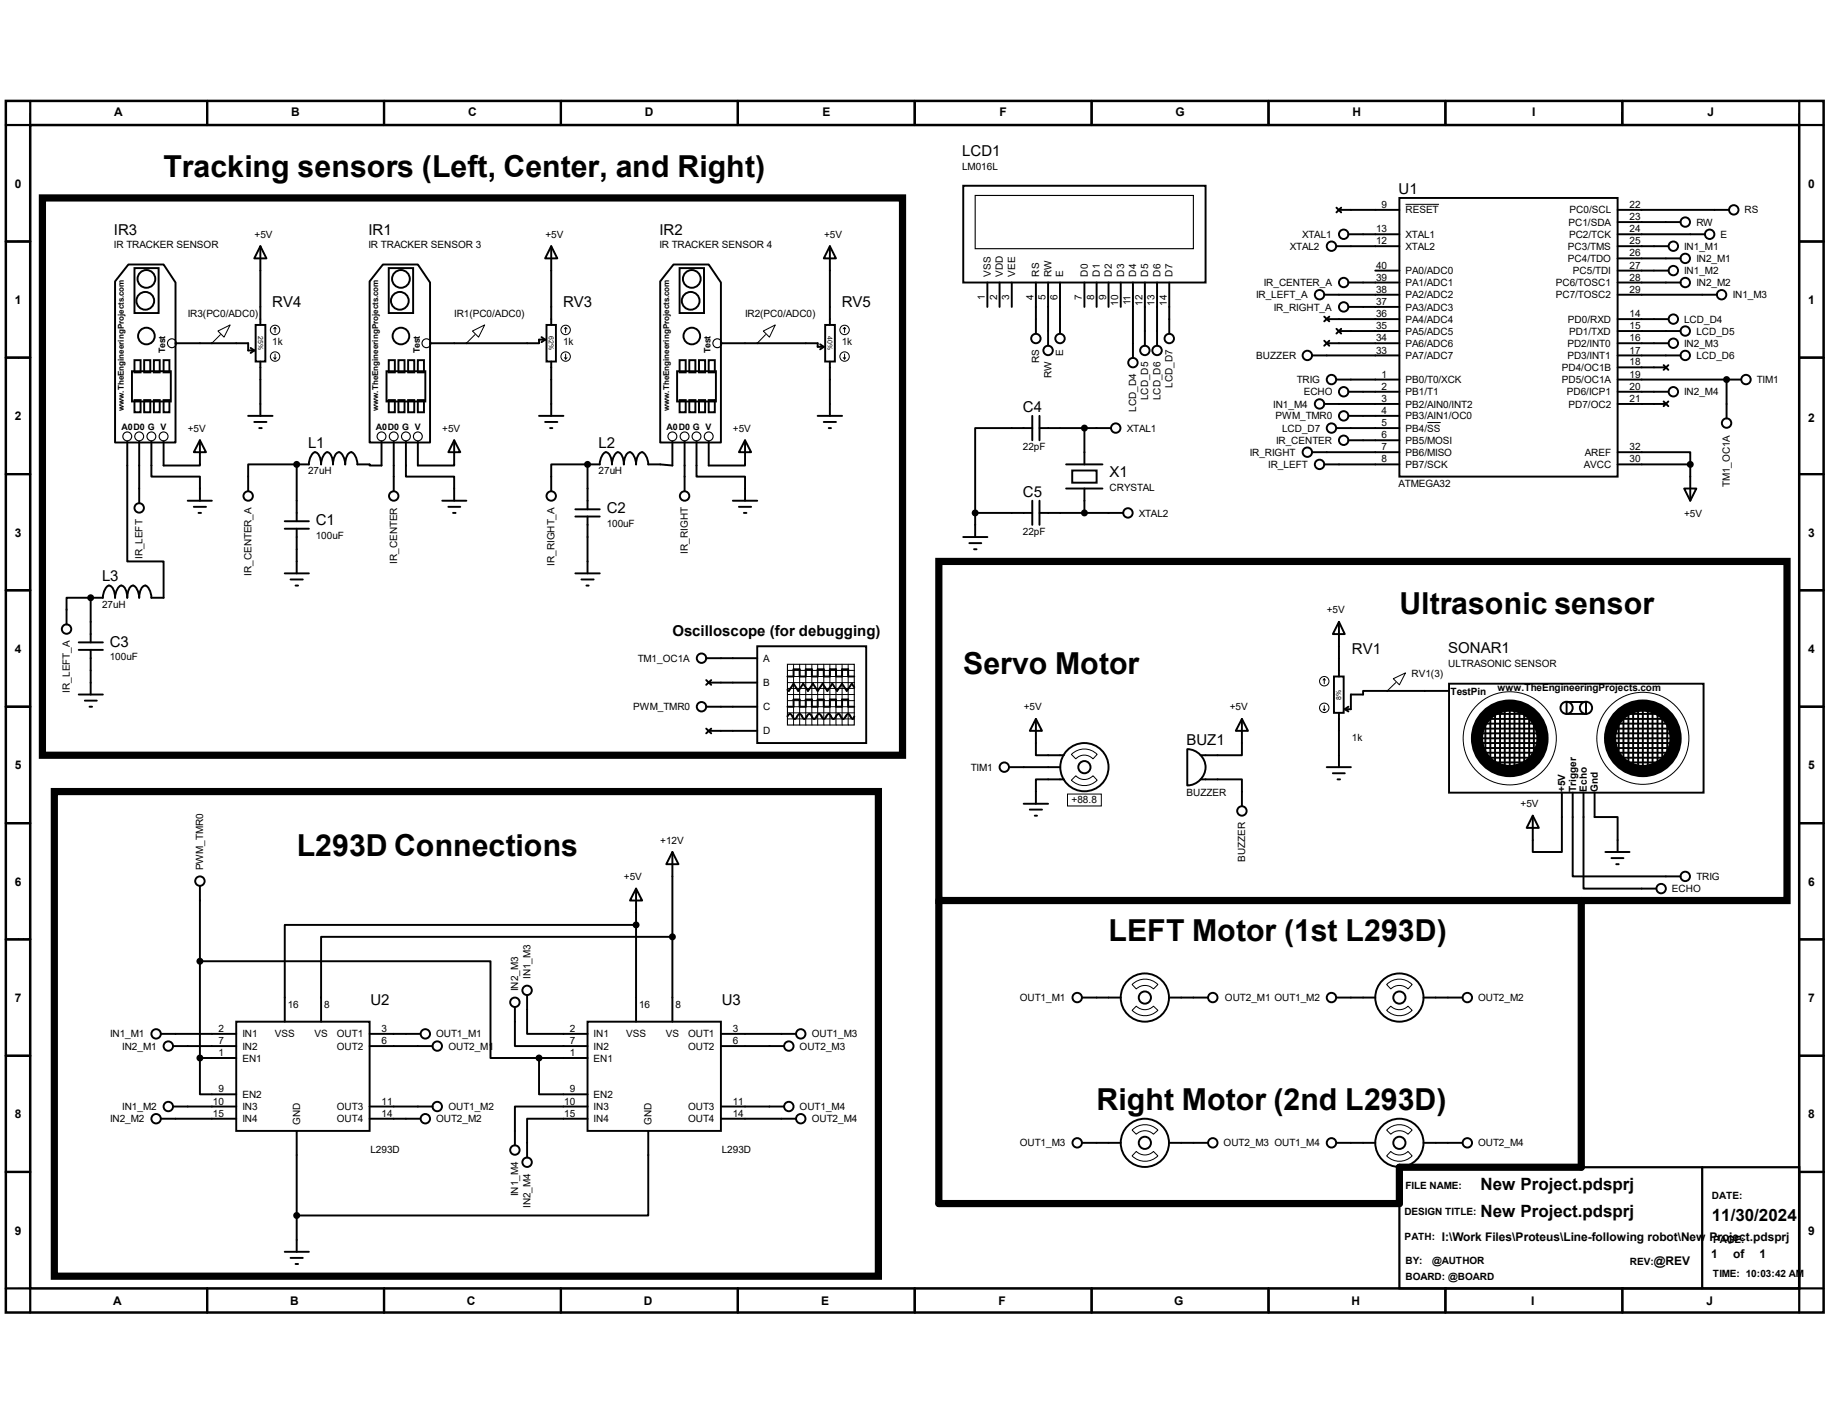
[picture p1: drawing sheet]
<svg xmlns="http://www.w3.org/2000/svg" width="279mm" height="216mm" viewBox="0 0 279 216" stroke-linecap="round" stroke-linejoin="round" font-family="sans-serif">
<path d="M.9 15.4h277.5v185h-277.5zM4.6 19.1h270.1v177.6h-270.1z" fill="none" stroke="#000" stroke-width=".38"/>
<g fill="none" stroke="#000" stroke-width=".34">
<path d="M4.6 15.4v3.7h-3.7M31.6 15.4v3.7M58.6 15.4v3.7M85.6 15.4v3.7M112.6 15.4v3.7M139.7 15.4v3.7M166.7 15.4v3.7M193.7 15.4v3.7M220.7 15.4v3.7M247.7 15.4v3.7M274.7 15.4v3.7h3.7M.9 36.9h3.7"/>
<path d="M274.7 36.9h3.7M.9 54.6h3.7M274.7 54.6h3.7M.9 72.4h3.7M274.7 72.4h3.7M.9 90.1h3.7M274.7 90.1h3.7M.9 107.9h3.7M274.7 107.9h3.7M.9 125.7h3.7M274.7 125.7h3.7M.9 143.4h3.7"/>
<path d="M274.7 143.4h3.7M.9 161.2h3.7M.9 178.9h3.7M213.7 178.2h61v18.5h-61zM259.9 178.2v18.5M274.7 161.2h3.7M274.7 178.9h3.7M.9 196.7h3.7v3.7M31.6 196.7v3.7M58.6 196.7v3.7M85.6 196.7v3.7M112.6 196.7v3.7"/>
<path d="M139.7 196.7v3.7M166.7 196.7v3.7M193.7 196.7v3.7M220.7 196.7v3.7M247.7 196.7v3.7M278.4 196.7h-3.7v3.7"/>
</g>
<g fill="none" stroke="#000" stroke-width=".15">
<path d="M2.8 19.1h1.7M4.6 17.3l.1 1.6M31.6 17.3l.1 1.6M58.6 17.3l.1 1.6M85.6 17.3l.1 1.6M112.6 17.3l.1 1.6M139.7 17.3v1.6M166.7 17.3v1.6M193.7 17.3v1.6M220.7 17.3v1.6M247.7 17.3v1.6M274.7 17.3v1.6"/>
<path d="M2.8 36.9h1.7M214.6 31.2h5.1M2.8 54.6h1.7M33.3 50.5l1.8-.9-.9 1.9zM33.7 51.1l-1.4 1.3M41.8 54.6l.2 .2M42 50l.2 .2M42 50l-.2 .2M42 50v.8M42 54.1v.7M42.2 54.6l-.2 .2M72.1 50.5l1.9-.9-.9 1.9z"/>
<path d="M72.5 51.1l-1.3 1.3M86.2 54.6l.2 .2M86.4 50l.2 .2M86.4 50l-.2 .2M86.4 50v.8M86.4 54.1v.7M86.6 54.6l-.2 .2M116.5 50.5l1.9-.9-.9 1.9zM116.9 51.1l-1.3 1.3M128.7 54.6l.2 .2M128.9 50l.2 .2M128.9 50l-.2 .2"/>
<path d="M128.9 50v.8M128.9 54.1v.7M129.1 54.6l-.2 .2M2.8 72.4h1.7M217.9 64.5h2.1M2.8 90.1h1.7M2.8 107.9h1.7M120.2 104.2h10.3M120.2 102.4h10.3M120.2 103.3h10.3M120.2 105.1h10.3M120.2 107h10.3"/>
<path d="M120.2 107.9h10.3M120.2 108.8h10.3M120.2 109.8h10.3M120.2 106h10.3M121.2 101.4v9.3M122.1 101.4v9.3M123 101.4l.1 9.3M124 101.4v9.3M124.8 101.4l.1 9.3M125.8 101.4v9.3M126.7 101.4v9.3M127.6 101.4l.1 9.3"/>
<path d="M128.6 101.4v9.3M129.5 101.4v9.3M163.6 119.1l.7-.7a1.79 1.79 0 0 0 2.6 0l.6 .7a2.76 2.76 0 0 1-3.9 0zM163.6 115.2a2.76 2.76 0 0 1 3.9 0l-.6 .7a1.79 1.79 0 0 0-2.6 0zM202 108.3l.2 .2M202.2 103.6l-.2 .2M202.2 103.6l.2 .2M202.2 103.6v.8M202.2 107.7v.8M202.4 108.3l-.2 .2M212.7 103.6l1.9-.9-.9 1.9zM213.1 104.2l-1.3 1.3"/>
<path d="M2.8 125.7h1.7M163 121.2h5.1v1.9h-5.1zM2.8 143.4h1.7M172.8 154.3l.7-.7a1.87 1.87 0 0 0 2.6 0l.7 .7a2.76 2.76 0 0 1-4 0zM172.8 150.3a2.76 2.76 0 0 1 4 0l-.7 .7a1.87 1.87 0 0 0-2.6 0zM211.7 154.3l.6-.7a1.87 1.87 0 0 0 2.7 0l.6 .7a2.71 2.71 0 0 1-3.9 0zM211.7 150.3a2.71 2.71 0 0 1 3.9 0l-.6 .7a1.87 1.87 0 0 0-2.7 0zM2.8 161.2h1.7M2.8 178.9h1.7M172.8 172.6a2.76 2.76 0 0 1 4 0l-.7 .6a1.87 1.87 0 0 0-2.6 0zM173.5 175.8a1.87 1.87 0 0 0 2.6 0l.7 .7a2.76 2.76 0 0 1-4 0zM211.7 172.6a2.71 2.71 0 0 1 3.9 0l-.6 .6a1.87 1.87 0 0 0-2.7 0z"/>
<path d="M212.3 175.8a1.87 1.87 0 0 0 2.7 0l.6 .7a2.71 2.71 0 0 1-3.9 0zM2.8 196.7h1.7"/>
<circle cx="42" cy="54.4" r=".72"/>
<circle cx="42" cy="50.4" r=".72"/>
<circle cx="86.4" cy="50.4" r=".72"/>
<circle cx="86.4" cy="54.4" r=".72"/>
<circle cx="128.9" cy="50.4" r=".72"/>
<circle cx="128.9" cy="54.4" r=".72"/>
<circle cx="202.2" cy="104" r=".72"/>
<circle cx="202.2" cy="108.1" r=".72"/>
<circle cx="230.5" cy="112.7" r="7.1"/>
<circle cx="250.8" cy="112.7" r="7"/>
</g>
<g fill="none" stroke="#000" stroke-width=".3">
<path d="M39.8 37.6l.9 1.9h-1.9zM39.8 37.6v12M84.2 37.6l.9 1.9h-1.9zM84.2 37.6v12M126.7 37.6l.9 1.9h-1.8zM126.7 37.6v12M147.1 28.4h37v14.7h-37zM204 37.6h9.7M204 31.7l.8 .7M204.4 32h9.3M204.8 31.7l-.8 .7M205.9 35.8h7.8"/>
<path d="M213.7 30.2h33.3v42.6h-33.3zM247 37.6h7.7M247 39.5h9.6M247 32h17M247 33.9h9.6M247 35.8h13.3M19.6 40.4h5.4l1.8 2.7v24.5h-9.2v-24.6zM20.2 56.7h5.9v4.6h-5.9zM20.5 55h1v1.9h-1zM20.5 40.9h3.7v6.9h-3.7zM22 55h.9v1.9h-.9zM23.5 55h.9v1.9h-.9z"/>
<path d="M25 55h.9v1.9h-.9zM26.8 52.4h11.1v1.1h.9M38.3 53.1l.5 .4M38.8 53.5l-.5 .4M39 49.6h1.5v5.6h-1.5zM39.8 55.2v8.3M58.5 40.4h5.3l1.9 2.7v24.5h-9.3v-24.6zM59 56.7h5.9v4.6h-5.9zM59.4 55h.9v1.9h-.9zM59.4 40.9h3.7v6.9h-3.7zM60.8 55h1v1.9h-1zM62.3 55h.9v1.9h-.9z"/>
<path d="M63.8 55h.9v1.9h-.9zM82.7 51.5l.5 .4M83.2 51.9h-.9v.5h-16.6M83.2 51.9l-.5 .3M83.4 49.6h1.5v5.6h-1.5zM84.2 55.2v8.3M102.8 40.4h5.4l1.9 2.7v24.5h-9.3v-24.6zM103.4 56.7h5.9v4.6h-5.9zM103.8 55h.9v1.9h-.9zM103.8 40.9h3.7v6.9h-3.7zM105.2 55h1v1.9h-1zM106.7 55h1v1.9h-1z"/>
<path d="M108.2 55h.9v1.9h-.9zM110.1 52.4h14.7v.6h1M125.2 52.6l.6 .4M125.8 53l-.6 .3M126 49.6h1.5v5.6h-1.5zM126.7 55.2v8.3M150.7 43.1v3.8M152.6 43.1v3.8M154.5 43.1v3.8M158.2 43.1v7.8M160 43.1v9.7M161.8 43.1v7.8"/>
<path d="M165.6 43.1v3.8M167.4 43.1v3.8M169.2 43.1v3.8M171.1 43.1v3.8M173 43.1v11.5M174.8 43.1v9.7M176.7 43.1v9.7M178.5 43.1v7.8M200.3 54.3h13.4M202.2 45h11.5M202.2 48.3l.7 .8M202.2 52l.7 .8"/>
<path d="M202.6 52.4h11.1M202.6 48.7h11.1M202.9 48.3l-.7 .8M202.9 52l-.7 .8M204 58h9.7M204 50.2l.8 .7M204.4 50.5h9.3M204.8 50.2l-.8 .7M205.9 59.8h7.8M205.9 43.1h7.8M205.9 46.9h7.8M210 41.3h3.7"/>
<path d="M247 58h18.8M247 59.8h7.7M247 41.3h7.7M247 43.1h9.6M247 45h15.1M247 52.4h7.7M247 48.7h7.7M247 50.5h9.6M247 54.3h9.6M247 56.1h7.3M254 55.8l.7 .7M254.7 55.8l-.7 .7"/>
<path d="M263.6 58h.1M263.6 58v5.9M19.4 67.4v18.3h5.6v5.6h-1.9a2.09 2.09 0 0 0-.9-1.9 1.33 1.33 0 0 0-.9 1.3v.6a2.09 2.09 0 0 0-1-1.9 1.3 1.3 0 0 0-.8 1.3l-.1 .6a2.31 2.31 0 0 0-.6-1.8l-.3-.1a1.8 1.8 0 0 0-.9 1.9 2.31 2.31 0 0 0-.7-1.8l-.3-.1a1.8 1.8 0 0 0-.9 1.9h-1.9M20.5 61.1h1v1.8h-1zM21.3 67.4v9.4M22 61.1h.9v1.8h-.9zM23.1 67.4v5.4h7.4v3.7M23.5 61.1h.9v1.8h-.9zM25 61.1h.9v1.8h-.9zM28.7 76.5h3.6M29.6 77.4h1.9M30.3 78.3h.4"/>
<path d="M30.5 67.2l1 1.8h-1.9zM30.5 67.2v3.9h-5.5v-3.7M37.9 63.5h3.7M38.8 64.4h1.9M39.6 65.4h.4M43.5 79.6h3.7M45.3 70.9h.1M45.3 70.9h-7.4v4.1M45.3 70.9v8.7M58.3 67.4v3.7h-1.9v-.2h-1.8a2.09 2.09 0 0 0-1-1.9 1.33 1.33 0 0 0-.9 1.4v.5a2.09 2.09 0 0 0-.9-1.9 1.33 1.33 0 0 0-.9 1.4l-.1 .5a2.34 2.34 0 0 0-.5-1.8l-.3-.1a1.8 1.8 0 0 0-1 1.9 2.31 2.31 0 0 0-.6-1.8l-.3-.1a1.8 1.8 0 0 0-.9 1.9h-1.9M59.4 61.1h.9v1.8h-.9zM60.1 67.4v7.6"/>
<path d="M60.8 61.1h1v1.8h-1zM62 67.4v5.4h7.3v3.7M62.3 61.1h.9v1.8h-.9zM63.8 61.1h.9v1.8h-.9zM67.5 76.5h3.7M68.5 77.4h1.8M69.2 78.3h.4M69.3 67.2l1 1.8h-1.8zM69.3 67.2v3.9h-5.5v-3.7M82.3 63.5h3.7M83.2 64.4h1.9M84 65.4h.3"/>
<path d="M87.8 77.8h3.8M87.8 78.9h3.8M89.7 70.9h.1M89.7 70.9h-5.5v4.1M89.7 70.9v6.9M89.7 78.9v8.6M102.7 67.4v3.7l-1.9-.2h-1.8a2.16 2.16 0 0 0-1-1.9 1.33 1.33 0 0 0-.8 1.4l-.1 .5a2.09 2.09 0 0 0-.9-1.9 1.33 1.33 0 0 0-.9 1.4l-.1 .5a2.31 2.31 0 0 0-.6-1.8l-.3-.1a1.86 1.86 0 0 0-.9 1.9 2.31 2.31 0 0 0-.6-1.8l-.3-.1a1.8 1.8 0 0 0-.9 1.9h-1.9M103.8 61.1h.9v1.8h-.9zM104.5 67.4v7.6M105.2 61.1h1v1.8h-1zM106.3 67.4v5.4h7.4v3.7M106.7 61.1h1v1.8h-1z"/>
<path d="M108.2 61.1h.9v1.8h-.9zM111.9 76.5h3.7M112.8 77.4h1.9M113.6 78.3h.4M113.7 67.2l1 1.8h-1.9zM113.7 67.2v3.9h-5.5v-3.7M124.8 63.5h3.8M125.8 64.4h1.8M126.5 65.4h.4M148.9 78.3h8.7M148.9 78.3v3.7M157.6 65.4h-8.7v12.9"/>
<path d="M157.6 63.5v3.7M157.6 76.5v3.6M158.7 65.4h10.9M158.7 78.3h12.8M158.7 63.5v3.7M158.7 76.5v3.6M162.8 70.9h5.5M162.8 74.6h5.5M163.7 71.8h3.7v1.9h-3.7zM165.6 65.4v5.5M165.6 74.6v3.7M200.3 69h13.4"/>
<path d="M202.2 61.7h11.5M202.2 70.9h11.5M204 65.4h9.7M205.9 63.5h7.8M205.9 67.2h7.8M247 69h11.1v1.9M247 61.7h7.3M247 70.9h11.1M254 61.3l.7 .7M254.7 61.3l-.7 .7M257.1 74.6h1.9l-.9 1.9zM258.1 70.9v5.6"/>
<path d="M12 98.1h3.7M12 99.2h3.7M13.8 91.3h-3.6v4M13.8 91.3h.1M13.8 91.3v6.8M13.8 99.2v6.8M43.5 80.7h3.7M43.5 87.5h3.7M44.4 88.5h1.8M45.1 89.4h.4M45.3 80.7v6.8M87.8 87.5h3.8"/>
<path d="M88.8 88.5h1.8M89.5 89.4h.4M115.6 98.7h16.6v14.8h-16.6zM147.1 82h3.6M148 82.9h1.8M148.7 83.9h.4M204.4 95l.9 1.8h-1.8zM204.4 95v8.3M12 106h3.7M13 107h1.8M13.7 107.9h.4M107.8 100.5h7.8"/>
<path d="M107.8 107.9h7.8M107.8 103.8l.8 .8M107.8 111.3l.8 .7M108.2 104.2h7.4M108.2 111.6h7.4M108.6 103.8l-.8 .8M108.6 111.3l-.8 .7M120.2 109.4l.4-.4 .7 .8 .8-.8 .7 .8 .8-.8 .7 .8 .8-.8 .7 .8 .7-.8 .8 .8 .7-.8 .7 .8 .8-.8 .7 .8 .2-.4M120.2 107.9h1v-1.1h.9v1.1h.9v-1.1h1v1.1h.8v-1.1h1v1.1h.9v-1.1h.9v1.1h1v-1.1h.9v1.1h.9M120.2 103.3h1v-1.1h.9v1.1h.9v-1.1h1v1.1h.8v-1.1h1v1.1h.9v-1.1h.9v1.1h1v-1.1h.9v1.1h.9M130.4 104.9l-.4-.5-.7 1.1-.7-1.1-.8 1.1-.7-1.1-.8 1.1-.7-1.1-.8 1.1-.7-1.1-.7 1.1-.8-1.1-.7 1.1-.7-1.1-.8 1.1-.2-.2M154.1 117.1h7.7"/>
<path d="M158.2 109.8l.9 1.8h-1.9zM158.2 109.8v5.5h4.2M162.4 119h-4.2v3.7M181.3 114.4a2.77 2.77 0 0 1 2.8 2.8 2.77 2.77 0 0 1-2.8 2.7zM183.3 119h6.3v4.1M189.6 109.8l.9 1.8h-1.8zM189.6 109.8v5.5h-6.3M202.6 117.1h3.6M203.5 118.1h1.8M203.7 103.3h1.4v5.5h-1.4zM204.2 119h.4M204.4 108.8v8.3"/>
<path d="M205.3 108.3l.6 .3M205.9 107.9l-.6 .4M221.2 104.4h38.9v16.6h-38.9zM221.2 105.5h-13.1v.5h-1.9v2.3h-.9M225.3 113.5h9.4M225.7 112h9.2M225.7 111.3h9M225.7 114.2h8.9M225.8 112.7h8.9M226.1 110.5h8.5M226.1 109.8h7.9M226.1 114.9h8.3"/>
<path d="M226.2 115.7h8M226.2 116.4h7.6M226.8 110.3v4.8M227 109h6.3M227.5 109.2v6.8M228.3 109v7.6M229 108.5v8.5M229.7 108.5v8.6M230.5 108.5v9M231.2 108.5v9M232 108.1v9.2M232.7 108.8v8.5"/>
<path d="M233.5 109.8v7M234.2 110.5v4.8M239.2 107.2h2.9v1.8h-2.9zM246 111.3h8.9M246.4 112.7h9.3M246.4 112h9.1M246.4 113.5h9.1M246.6 110.5h8.3M246.6 109.8h7.6M246.6 114.2h8.5M247 114.9h8.3M247.1 110.3v4.3"/>
<path d="M247.3 115.7h7M247.7 109h5.9M247.9 116.4h5.5M247.9 109.2v6.8M248.6 108.8v7.8M249.3 108.3v8.7M250.1 108.3v8.8M250.8 108.3v8.8M251.6 108.3v8.8M252.3 108.5v8.5M253.1 108.8v7.8M253.8 109.8v6.2"/>
<path d="M254.6 110.1v5.2M30.5 135.3v26.2M97.1 135.7l.9 1.8h-1.8zM97.1 135.7v20.3M102.7 130.1l.9 1.9h-1.9zM102.7 130.1v25.9M156.3 122.7h3.7M157.2 123.6h1.9M158 124.5h.3M234 124.5l.9 1.9h-1.8zM238.5 121v9.1h-4.5v-5.6M240.1 121v12.8h16.5"/>
<path d="M241.8 121v14.7h11.1M243.5 121v3.8h3.5v5.3M245.1 130.1h3.7M246 131h1.9M246.8 132h.3M24.6 157.9h11.5M26.5 159.7h9.6M30.5 146.8h44.4v14.7h7.4M36.1 156h20.3v16.7h-20.3zM56.4 157.9h7.8M56.4 159.7h9.6M78.6 153.8v5.9h11.1"/>
<path d="M80.5 151.9v6h9.2M89.7 156h20.4v16.7h-20.4zM97.1 141.2h-53.6v14.8M102.7 143h-53.7v13M110.1 157.9h11.4M110.1 159.7h9.6M165.2 152.3h5.9M178.5 152.3h5.9M204 152.3h6M217.3 152.3h6M24.6 170.8h11.5M26.5 169h9.6"/>
<path d="M30.5 161.5v5.6h5.6M30.5 161.5h5.6M45.3 172.7v18.4M56.4 169h9.6M56.4 170.8h7.8M82.3 161.5v5.6h7.4M82.3 161.5h7.4M89.7 169h-11.1v5.9M89.7 170.8h-9.2v5.9M99 172.7v12.9h-53.7M110.1 169h9.6M110.1 170.8h11.4"/>
<path d="M165.2 174.5h5.9M178.5 174.5h5.9M204 174.5h6M217.3 174.5h6M43.5 191.1h3.7M44.4 192.1h1.8M45.1 193h.4"/>
<circle cx="203.3" cy="37.6" r=".72"/>
<circle cx="205.1" cy="35.8" r=".72"/>
<circle cx="255.5" cy="37.6" r=".72"/>
<circle cx="257.3" cy="39.5" r=".72"/>
<circle cx="257.3" cy="33.9" r=".72"/>
<circle cx="261" cy="35.8" r=".72"/>
<circle cx="264.7" cy="32" r=".72"/>
<circle cx="22.2" cy="45.9" r="1.35"/>
<circle cx="22.4" cy="51.3" r="1.27"/>
<circle cx="22.4" cy="42.6" r="1.35"/>
<circle cx="61" cy="45.9" r="1.35"/>
<circle cx="61.2" cy="51.3" r="1.27"/>
<circle cx="61.2" cy="42.6" r="1.35"/>
<circle cx="105.5" cy="45.9" r="1.35"/>
<circle cx="105.6" cy="51.3" r="1.27"/>
<circle cx="105.6" cy="42.6" r="1.35"/>
<circle cx="158.2" cy="51.7" r=".72"/>
<circle cx="160" cy="53.5" r=".72"/>
<circle cx="161.8" cy="51.7" r=".72"/>
<circle cx="173" cy="55.4" r=".72"/>
<circle cx="174.8" cy="53.5" r=".72"/>
<circle cx="176.7" cy="53.5" r=".72"/>
<circle cx="178.5" cy="51.7" r=".72"/>
<circle cx="199.6" cy="54.3" r=".72"/>
<circle cx="201.5" cy="45" r=".72"/>
<circle cx="203.3" cy="58" r=".72"/>
<circle cx="205.1" cy="59.8" r=".72"/>
<circle cx="205.1" cy="43.1" r=".72"/>
<circle cx="205.1" cy="46.9" r=".72"/>
<circle cx="255.5" cy="41.3" r=".72"/>
<circle cx="255.5" cy="52.4" r=".72"/>
<circle cx="255.5" cy="59.8" r=".72"/>
<circle cx="255.5" cy="48.7" r=".72"/>
<circle cx="257.3" cy="50.5" r=".72"/>
<circle cx="257.3" cy="43.1" r=".72"/>
<circle cx="257.3" cy="54.3" r=".72"/>
<circle cx="262.8" cy="45" r=".72"/>
<circle cx="266.6" cy="58" r=".72"/>
<circle cx="21.3" cy="77.6" r=".72"/>
<circle cx="37.9" cy="75.7" r=".72"/>
<circle cx="60.1" cy="75.7" r=".72"/>
<circle cx="84.2" cy="75.7" r=".72"/>
<circle cx="104.5" cy="75.7" r=".72"/>
<circle cx="170.3" cy="65.4" r=".72"/>
<circle cx="172.2" cy="78.3" r=".72"/>
<circle cx="199.6" cy="69" r=".72"/>
<circle cx="201.5" cy="61.7" r=".72"/>
<circle cx="201.5" cy="70.9" r=".72"/>
<circle cx="203.3" cy="65.4" r=".72"/>
<circle cx="205.1" cy="63.5" r=".72"/>
<circle cx="205.1" cy="67.2" r=".72"/>
<circle cx="263.6" cy="64.6" r=".72"/>
<circle cx="10.2" cy="96.1" r=".72"/>
<circle cx="107.1" cy="107.9" r=".72"/>
<circle cx="107.1" cy="100.5" r=".72"/>
<circle cx="153.3" cy="117.1" r=".72"/>
<circle cx="165.6" cy="117.1" r="3.7"/>
<circle cx="165.6" cy="117.1" r=".93"/>
<circle cx="239.2" cy="108.1" r=".93"/>
<circle cx="242.1" cy="108.1" r=".93"/>
<circle cx="30.5" cy="134.5" r=".72"/>
<circle cx="189.6" cy="123.8" r=".72"/>
<circle cx="253.6" cy="135.7" r=".72"/>
<circle cx="257.3" cy="133.8" r=".72"/>
<circle cx="23.8" cy="157.9" r=".72"/>
<circle cx="25.7" cy="159.7" r=".72"/>
<circle cx="64.9" cy="157.9" r=".72"/>
<circle cx="66.8" cy="159.7" r=".72"/>
<circle cx="78.6" cy="153" r=".72"/>
<circle cx="80.5" cy="151.2" r=".72"/>
<circle cx="120.4" cy="159.7" r=".72"/>
<circle cx="122.3" cy="157.9" r=".72"/>
<circle cx="164.5" cy="152.3" r=".72"/>
<circle cx="174.8" cy="152.3" r="3.7"/>
<circle cx="174.8" cy="152.3" r=".93"/>
<circle cx="185.2" cy="152.3" r=".72"/>
<circle cx="203.3" cy="152.3" r=".72"/>
<circle cx="213.7" cy="152.3" r="3.7"/>
<circle cx="213.7" cy="152.3" r=".93"/>
<circle cx="224" cy="152.3" r=".72"/>
<circle cx="23.8" cy="170.8" r=".72"/>
<circle cx="25.7" cy="169" r=".72"/>
<circle cx="64.9" cy="170.8" r=".72"/>
<circle cx="66.8" cy="169" r=".72"/>
<circle cx="78.6" cy="175.6" r=".72"/>
<circle cx="80.5" cy="177.5" r=".72"/>
<circle cx="120.4" cy="169" r=".72"/>
<circle cx="122.3" cy="170.8" r=".72"/>
<circle cx="164.5" cy="174.5" r=".72"/>
<circle cx="174.8" cy="174.5" r="3.7"/>
<circle cx="174.8" cy="174.5" r=".93"/>
<circle cx="185.2" cy="174.5" r=".72"/>
<circle cx="203.3" cy="174.5" r=".72"/>
<circle cx="213.7" cy="174.5" r="3.7"/>
<circle cx="213.7" cy="174.5" r=".93"/>
<circle cx="224" cy="174.5" r=".72"/>
</g>
<g fill="none" stroke="#000" stroke-width="1.9">
<circle cx="230.5" cy="112.7" r="5"/>
<circle cx="250.8" cy="112.7" r="5"/>
</g>
<g fill="none" stroke="#000" stroke-width=".17">
<path d="M148.9 29.8h33.3v8.2h-33.3zM120.2 101.4h10.2v9.3h-10.2z"/>
<circle cx="26.2" cy="52.4" r=".68"/>
<circle cx="65.1" cy="52.4" r=".68"/>
<circle cx="109.5" cy="52.4" r=".68"/>
<circle cx="19.4" cy="66.6" r=".68"/>
<circle cx="21.3" cy="66.6" r=".68"/>
<circle cx="23.1" cy="66.6" r=".68"/>
<circle cx="25" cy="66.6" r=".68"/>
<circle cx="58.3" cy="66.6" r=".68"/>
<circle cx="60.1" cy="66.6" r=".68"/>
<circle cx="62" cy="66.6" r=".68"/>
<circle cx="63.8" cy="66.6" r=".68"/>
<circle cx="102.7" cy="66.6" r=".68"/>
<circle cx="104.5" cy="66.6" r=".68"/>
<circle cx="106.3" cy="66.6" r=".68"/>
<circle cx="108.2" cy="66.6" r=".68"/>
</g>
<g fill="#000" stroke="#000" stroke-width=".3">
<circle cx="263.6" cy="58" r=".38"/>
<circle cx="45.3" cy="70.9" r=".38"/>
<circle cx="89.7" cy="70.9" r=".38"/>
<circle cx="148.9" cy="78.3" r=".38"/>
<circle cx="165.6" cy="65.4" r=".38"/>
<circle cx="165.6" cy="78.3" r=".38"/>
<circle cx="258.1" cy="70.9" r=".38"/>
<circle cx="13.8" cy="91.3" r=".38"/>
<circle cx="30.5" cy="146.8" r=".38"/>
<circle cx="97.1" cy="141.2" r=".38"/>
<circle cx="102.7" cy="143" r=".38"/>
<circle cx="30.5" cy="161.5" r=".38"/>
<circle cx="82.3" cy="161.5" r=".38"/>
<circle cx="45.3" cy="185.6" r=".38"/>
</g>
<path d="M6.5 30.2h131.3v85.1h-131.3zM143.3 85.7h129.5v51.8h-129.5zM8.3 120.9h125.8v74h-125.8zM143.3 137.5v46.3h70.4v-5.6h27.7v-40.7" fill="none" stroke="#000" stroke-width="1.1"/>
<g font-size="4.6">
<text x="25" y="27.1">Tracking sensors (Left, Center, and Right)</text>
<text x="213.7" y="93.7">Ultrasonic sensor</text>
<text x="147.1" y="103">Servo Motor</text>
<text x="45.3" y="130.7">L293D Connections</text>
<text x="169.2" y="143.6">LEFT Motor (1st L293D)</text>
<text x="167.4" y="169.5">Right Motor (2nd L293D)</text>
</g>
<g font-size="2.6">
<text x="226.1" y="181.7">New Project.pdsprj</text>
<text x="226.1" y="185.9">New Project.pdsprj</text>
<text x="261.4" y="186.5">11/30/2024</text>
</g>
<g font-size="2.3">
<text x="146.9" y="23.8">LCD1</text>
<text x="213.5" y="29.5">U1</text>
<text x="17.4" y="35.9">IR3</text>
<text x="56.3" y="35.9">IR1</text>
<text x="100.7" y="35.9">IR2</text>
<text x="41.6" y="46.9">RV4</text>
<text x="86" y="46.9">RV3</text>
<text x="128.5" y="46.9">RV5</text>
<text x="156.2" y="62.9">C4</text>
<text x="47" y="68.4">L1</text>
<text x="91.4" y="68.4">L2</text>
<text x="156.2" y="75.8">C5</text>
<text x="169.4" y="72.9">X1</text>
<text x="48.2" y="80.2">C1</text>
<text x="92.6" y="78.4">C2</text>
<text x="15.6" y="88.8">L3</text>
<text x="16.8" y="98.7">C3</text>
<text x="102.7" y="97.1">Oscilloscope (for debugging)</text>
<text x="206.4" y="99.9">RV1</text>
<text x="221.1" y="99.7">SONAR1</text>
<text x="181.1" y="113.7">BUZ1</text>
<text x="56.6" y="153.5">U2</text>
<text x="110.2" y="153.5">U3</text>
</g>
<g font-size="1.8">
<text x="17.4" y="17.7">A</text>
<text x="44.5" y="17.7">B</text>
<text x="71.5" y="17.7">C</text>
<text x="98.5" y="17.7">D</text>
<text x="125.6" y="17.7">E</text>
<text x="152.6" y="17.7">F</text>
<text x="179.4" y="17.7">G</text>
<text x="206.5" y="17.7">H</text>
<text x="233.9" y="17.7">I</text>
<text x="260.7" y="17.7">J</text>
<text x="2.2" y="28.7">0</text>
<text x="276.1" y="28.7">0</text>
<text x="2.2" y="46.4">1</text>
<text x="276.1" y="46.4">1</text>
<text x="2.2" y="64.2">2</text>
<text x="276.1" y="64.4">2</text>
<text x="2.2" y="82">3</text>
<text x="276.1" y="82">3</text>
<text x="2.2" y="99.7">4</text>
<text x="276.1" y="99.7">4</text>
<text x="2.2" y="117.5">5</text>
<text x="276.1" y="117.5">5</text>
<text x="2.2" y="135.2">6</text>
<text x="276.1" y="135.2">6</text>
<text x="2.2" y="153">7</text>
<text x="276.1" y="153">7</text>
<text x="2.2" y="170.7">8</text>
<text x="276.1" y="170.7">8</text>
<text x="2.2" y="188.5">9</text>
<text x="220.1" y="189.5">I:\Work Files\Proteus\Line-following robot\New Project.pdsprj</text>
<text x="276.1" y="188.5">9</text>
<text x="252.5" y="193.2">@REV</text>
<text x="261.2" y="192.1">1</text>
<text x="264.6" y="192.1">of</text>
<text x="268.6" y="192.1">1</text>
<text x="17.3" y="199.2">A</text>
<text x="44.3" y="199.2">B</text>
<text x="71.3" y="199.2">C</text>
<text x="98.3" y="199.2">D</text>
<text x="125.4" y="199.2">E</text>
<text x="152.4" y="199.2">F</text>
<text x="179.3" y="199.2">G</text>
<text x="206.3" y="199.2">H</text>
<text x="233.8" y="199.2">I</text>
<text x="260.5" y="199.2">J</text>
</g>
<g font-size="1.5">
<text x="146.9" y="25.9">LM016L</text>
<text x="210.1" y="35.5">13</text>
<text x="210.9" y="31.8">9</text>
<text x="214.6" y="32.6">RESET</text>
<text x="239.5" y="34.5">PC1/SDA</text>
<text x="239.6" y="32.6">PC0/SCL</text>
<text x="248.8" y="31.8">22</text>
<text x="248.8" y="33.6">23</text>
<text x="248.8" y="35.5">24</text>
<text x="259" y="34.5">RW</text>
<text x="266.4" y="32.6">RS</text>
<text x="17.4" y="37.9">IR TRACKER SENSOR</text>
<text x="38.9" y="36.3">+5V</text>
<text x="56.3" y="37.9">IR TRACKER SENSOR 3</text>
<text x="83.3" y="36.3">+5V</text>
<text x="100.7" y="37.9">IR TRACKER SENSOR 4</text>
<text x="125.8" y="36.3">+5V</text>
<text x="196.9" y="38.1">XTAL2</text>
<text x="198.8" y="36.3">XTAL1</text>
<text x="210.1" y="37.3">12</text>
<text x="210.1" y="41">40</text>
<text x="214.6" y="38.1">XTAL2</text>
<text x="214.6" y="36.3">XTAL1</text>
<text x="214.6" y="41.9">PA0/ADC0</text>
<text x="239.4" y="38.1">PC3/TMS</text>
<text x="239.4" y="40">PC4/TDO</text>
<text x="239.6" y="36.3">PC2/TCK</text>
<text x="240.2" y="41.9">PC5/TDI</text>
<text x="248.8" y="37.3">25</text>
<text x="248.8" y="39.2">26</text>
<text x="248.8" y="41">27</text>
<text x="257.1" y="38.1">IN1_M1</text>
<text x="257.1" y="41.9">IN1_M2</text>
<text x="259" y="40">IN2_M1</text>
<text x="262.7" y="36.3">E</text>
<text x="150.4" y="45.8" transform="rotate(-90 150.4 45.8)">1</text>
<text x="151.3" y="42.2" transform="rotate(-90 151.3 42.2)">VSS</text>
<text x="152.2" y="45.8" transform="rotate(-90 152.2 45.8)">2</text>
<text x="153.1" y="42.2" transform="rotate(-90 153.1 42.2)">VDD</text>
<text x="154.1" y="45.8" transform="rotate(-90 154.1 45.8)">3</text>
<text x="155" y="42.2" transform="rotate(-90 155 42.2)">VEE</text>
<text x="157.8" y="45.8" transform="rotate(-90 157.8 45.8)">4</text>
<text x="158.7" y="42.2" transform="rotate(-90 158.7 42.2)">RS</text>
<text x="159.6" y="45.8" transform="rotate(-90 159.6 45.8)">5</text>
<text x="160.5" y="42.2" transform="rotate(-90 160.5 42.2)">RW</text>
<text x="161.5" y="45.8" transform="rotate(-90 161.5 45.8)">6</text>
<text x="162.3" y="42.2" transform="rotate(-90 162.3 42.2)">E</text>
<text x="165.2" y="45.8" transform="rotate(-90 165.2 45.8)">7</text>
<text x="166.1" y="42.2" transform="rotate(-90 166.1 42.2)">D0</text>
<text x="167" y="45.8" transform="rotate(-90 167 45.8)">8</text>
<text x="167.9" y="42.2" transform="rotate(-90 167.9 42.2)">D1</text>
<text x="168.9" y="45.8" transform="rotate(-90 168.9 45.8)">9</text>
<text x="169.8" y="42.2" transform="rotate(-90 169.8 42.2)">D2</text>
<text x="170.7" y="46.7" transform="rotate(-90 170.7 46.7)">10</text>
<text x="171.6" y="42.2" transform="rotate(-90 171.6 42.2)">D3</text>
<text x="172.6" y="46.6" transform="rotate(-90 172.6 46.6)">11</text>
<text x="173.5" y="42.2" transform="rotate(-90 173.5 42.2)">D4</text>
<text x="174.4" y="46.7" transform="rotate(-90 174.4 46.7)">12</text>
<text x="175.3" y="42.2" transform="rotate(-90 175.3 42.2)">D5</text>
<text x="176.3" y="46.7" transform="rotate(-90 176.3 46.7)">13</text>
<text x="177.2" y="42.2" transform="rotate(-90 177.2 42.2)">D6</text>
<text x="178.1" y="46.7" transform="rotate(-90 178.1 46.7)">14</text>
<text x="179" y="42.2" transform="rotate(-90 179 42.2)">D7</text>
<text x="191.8" y="45.6">IR_LEFT_A</text>
<text x="193" y="43.7">IR_CENTER_A</text>
<text x="194.5" y="47.4">IR_RIGHT_A</text>
<text x="210.1" y="46.6">37</text>
<text x="210.1" y="44.7">38</text>
<text x="210.1" y="42.8">39</text>
<text x="214.6" y="47.4">PA3/ADC3</text>
<text x="214.6" y="45.6">PA2/ADC2</text>
<text x="214.6" y="43.7">PA1/ADC1</text>
<text x="237.5" y="43.7">PC6/TOSC1</text>
<text x="237.5" y="45.6">PC7/TOSC2</text>
<text x="248.8" y="42.8">28</text>
<text x="248.8" y="44.7">29</text>
<text x="259" y="43.7">IN2_M2</text>
<text x="264.5" y="45.6">IN1_M3</text>
<text x="28.7" y="48.3">IR3(PC0/ADC0)</text>
<text x="41.6" y="52.7">1k</text>
<text x="69.3" y="48.3">IR1(PC0/ADC0)</text>
<text x="86" y="52.7">1k</text>
<text x="113.7" y="48.3">IR2(PC0/ADC0)</text>
<text x="128.5" y="52.7">1k</text>
<text x="210.1" y="54">33</text>
<text x="210.1" y="52.1">34</text>
<text x="210.1" y="50.2">35</text>
<text x="210.1" y="48.4">36</text>
<text x="214.6" y="53">PA6/ADC6</text>
<text x="214.6" y="51.1">PA5/ADC5</text>
<text x="214.6" y="49.3">PA4/ADC4</text>
<text x="239.3" y="53">PD2/INT0</text>
<text x="239.4" y="49.3">PD0/RXD</text>
<text x="239.6" y="51.1">PD1/TXD</text>
<text x="248.8" y="48.4">14</text>
<text x="248.8" y="50.2">15</text>
<text x="248.8" y="52.1">16</text>
<text x="248.8" y="54">17</text>
<text x="257.1" y="53">IN2_M3</text>
<text x="257.1" y="49.3">LCD_D4</text>
<text x="259" y="51.1">LCD_D5</text>
<text x="158.7" y="55.5" transform="rotate(-90 158.7 55.5)">RS</text>
<text x="160.5" y="57.7" transform="rotate(-90 160.5 57.7)">RW</text>
<text x="162.3" y="54.4" transform="rotate(-90 162.3 54.4)">E</text>
<text x="179" y="59.2" transform="rotate(-90 179 59.2)">LCD_D7</text>
<text x="191.8" y="54.8">BUZZER</text>
<text x="198" y="58.5">TRIG</text>
<text x="210.9" y="57.7">1</text>
<text x="210.9" y="59.5">2</text>
<text x="214.6" y="58.5">PB0/T0/XCK</text>
<text x="214.6" y="54.8">PA7/ADC7</text>
<text x="238.5" y="56.6">PD4/OC1B</text>
<text x="238.5" y="58.5">PD5/OC1A</text>
<text x="239.3" y="54.8">PD3/INT1</text>
<text x="248.8" y="55.8">18</text>
<text x="248.8" y="57.7">19</text>
<text x="248.8" y="59.5">20</text>
<text x="259" y="54.8">LCD_D6</text>
<text x="268.2" y="58.5">TIM1</text>
<text x="28.7" y="65.9">+5V</text>
<text x="67.5" y="65.9">+5V</text>
<text x="111.9" y="65.9">+5V</text>
<text x="172" y="65.9">XTAL1</text>
<text x="173.5" y="62.9" transform="rotate(-90 173.5 62.9)">LCD_D4</text>
<text x="175.3" y="61.1" transform="rotate(-90 175.3 61.1)">LCD_D5</text>
<text x="177.2" y="61.1" transform="rotate(-90 177.2 61.1)">LCD_D6</text>
<text x="194.4" y="62.2">IN1_M4</text>
<text x="194.7" y="64.1">PWM_TMR0</text>
<text x="195.7" y="65.9">LCD_D7</text>
<text x="199.1" y="60.4">ECHO</text>
<text x="210.9" y="61.4">3</text>
<text x="210.9" y="63.2">4</text>
<text x="210.9" y="65.1">5</text>
<text x="214.6" y="60.4">PB1/T1</text>
<text x="214.6" y="62.2">PB2/AIN0/INT2</text>
<text x="214.6" y="64.1">PB3/AIN1/OC0</text>
<text x="214.6" y="65.9">PB4/SS</text>
<text x="239.2" y="60.4">PD6/ICP1</text>
<text x="239.5" y="62.2">PD7/OC2</text>
<text x="248.8" y="61.4">21</text>
<text x="257.1" y="60.4">IN2_M4</text>
<text x="156.2" y="68.7">22pF</text>
<text x="190.8" y="69.6">IR_RIGHT</text>
<text x="193.6" y="71.5">IR_LEFT</text>
<text x="194.8" y="67.8">IR_CENTER</text>
<text x="210.9" y="66.9">6</text>
<text x="210.9" y="68.7">7</text>
<text x="210.9" y="70.6">8</text>
<text x="214.6" y="67.8">PB5/MOSI</text>
<text x="214.6" y="69.6">PB6/MISO</text>
<text x="214.6" y="71.5">PB7/SCK</text>
<text x="241.8" y="71.5">AVCC</text>
<text x="242" y="69.6">AREF</text>
<text x="248.8" y="68.7">32</text>
<text x="248.8" y="70.6">30</text>
<text x="47" y="72.4">27uH</text>
<text x="91.4" y="72.4">27uH</text>
<text x="169.4" y="74.9">CRYSTAL</text>
<text x="213.5" y="74.3">ATMEGA32</text>
<text x="264.1" y="74.4" transform="rotate(-90 264.1 74.4)">TM1_OC1A</text>
<text x="48.2" y="82.3">100uF</text>
<text x="92.6" y="80.5">100uF</text>
<text x="156.2" y="81.7">22pF</text>
<text x="173.9" y="78.9">XTAL2</text>
<text x="257.1" y="78.9">+5V</text>
<text x="21.8" y="85.4" transform="rotate(-90 21.8 85.4)">IR_LEFT</text>
<text x="38.4" y="87.9" transform="rotate(-90 38.4 87.9)">IR_CENTER_A</text>
<text x="60.6" y="86.1" transform="rotate(-90 60.6 86.1)">IR_CENTER</text>
<text x="84.7" y="86.4" transform="rotate(-90 84.7 86.4)">IR_RIGHT_A</text>
<text x="105" y="84.5" transform="rotate(-90 105 84.5)">IR_RIGHT</text>
<text x="15.6" y="92.8">27uH</text>
<text x="202.6" y="93.6">+5V</text>
<text x="16.8" y="100.8">100uF</text>
<text x="97.4" y="101">TM1_OC1A</text>
<text x="116.5" y="101">A</text>
<text x="221.1" y="101.8">ULTRASONIC SENSOR</text>
<text x="10.7" y="105.7" transform="rotate(-90 10.7 105.7)">IR_LEFT_A</text>
<text x="116.5" y="104.8">B</text>
<text x="215.5" y="103.3">RV1(3)</text>
<text x="221.4" y="106.1">TestPin</text>
<text x="228.6" y="105.5">www.TheEngineeringProjects.com</text>
<text x="96.7" y="108.5">PWM_TMR0</text>
<text x="116.5" y="108.5">C</text>
<text x="116.5" y="112.1">D</text>
<text x="156.3" y="108.5">+5V</text>
<text x="187.7" y="108.5">+5V</text>
<text x="206.4" y="113.2">1k</text>
<text x="148.2" y="117.7">TIM1</text>
<text x="163.6" y="122.7">+88.8</text>
<text x="181.1" y="121.5">BUZZER</text>
<text x="232.2" y="123.3">+5V</text>
<text x="239" y="120.9" transform="rotate(-90 239 120.9)">+5V</text>
<text x="240.6" y="120.9" transform="rotate(-90 240.6 120.9)">Trigger</text>
<text x="242.3" y="120.9" transform="rotate(-90 242.3 120.9)">Echo</text>
<text x="244" y="120.9" transform="rotate(-90 244 120.9)">Gnd</text>
<text x="100.8" y="128.8">+12V</text>
<text x="190.1" y="131.6" transform="rotate(-90 190.1 131.6)">BUZZER</text>
<text x="31" y="132.9" transform="rotate(-90 31 132.9)">PWM_TMR0</text>
<text x="95.2" y="134.4">+5V</text>
<text x="255.3" y="136.2">ECHO</text>
<text x="259" y="134.4">TRIG</text>
<text x="81" y="149.5" transform="rotate(-90 81 149.5)">IN1_M3</text>
<text x="43.9" y="153.8">16</text>
<text x="49.5" y="153.8">8</text>
<text x="79.1" y="151.4" transform="rotate(-90 79.1 151.4)">IN2_M3</text>
<text x="97.6" y="153.8">16</text>
<text x="103.1" y="153.8">8</text>
<text x="155.7" y="152.9">OUT1_M1</text>
<text x="187" y="152.9">OUT2_M1 OUT1_M2</text>
<text x="225.7" y="152.9">OUT2_M2</text>
<text x="16.8" y="158.4">IN1_M1</text>
<text x="18.7" y="160.3">IN2_M1</text>
<text x="33.4" y="157.6">2</text>
<text x="33.4" y="159.4">7</text>
<text x="33.4" y="161.2">1</text>
<text x="37" y="158.4">IN1</text>
<text x="37" y="160.3">IN2</text>
<text x="42" y="158.3">VSS</text>
<text x="48" y="158.3">VS</text>
<text x="51.4" y="158.4">OUT1</text>
<text x="51.4" y="160.3">OUT2</text>
<text x="58.3" y="157.6">3</text>
<text x="58.3" y="159.4">6</text>
<text x="66.6" y="158.4">OUT1_M1</text>
<text x="68.5" y="160.3">OUT2_M1</text>
<text x="87" y="157.6">2</text>
<text x="87" y="159.4">7</text>
<text x="87" y="161.2">1</text>
<text x="90.6" y="158.4">IN1</text>
<text x="90.6" y="160.3">IN2</text>
<text x="95.6" y="158.3">VSS</text>
<text x="101.6" y="158.3">VS</text>
<text x="105.1" y="158.4">OUT1</text>
<text x="105.1" y="160.3">OUT2</text>
<text x="111.9" y="157.6">3</text>
<text x="111.9" y="159.4">6</text>
<text x="122.1" y="160.3">OUT2_M3</text>
<text x="124" y="158.4">OUT1_M3</text>
<text x="33.4" y="166.8">9</text>
<text x="37" y="162.1">EN1</text>
<text x="37" y="167.6">EN2</text>
<text x="87" y="166.8">9</text>
<text x="90.6" y="162.1">EN1</text>
<text x="90.6" y="167.6">EN2</text>
<text x="16.8" y="171.4">IN2_M2</text>
<text x="18.7" y="169.5">IN1_M2</text>
<text x="32.5" y="168.7">10</text>
<text x="32.5" y="170.5">15</text>
<text x="37" y="169.5">IN3</text>
<text x="37" y="171.4">IN4</text>
<text x="45.8" y="171.7" transform="rotate(-90 45.8 171.7)">GND</text>
<text x="51.4" y="169.5">OUT3</text>
<text x="51.4" y="171.4">OUT4</text>
<text x="58.3" y="168.7">11</text>
<text x="58.3" y="170.5">14</text>
<text x="66.6" y="171.4">OUT2_M2</text>
<text x="68.5" y="169.5">OUT1_M2</text>
<text x="86.1" y="168.7">10</text>
<text x="86.1" y="170.5">15</text>
<text x="90.6" y="169.5">IN3</text>
<text x="90.6" y="171.4">IN4</text>
<text x="99.5" y="171.7" transform="rotate(-90 99.5 171.7)">GND</text>
<text x="105.1" y="169.5">OUT3</text>
<text x="105.1" y="171.4">OUT4</text>
<text x="111.9" y="168.7">11</text>
<text x="111.9" y="170.5">14</text>
<text x="122.1" y="169.5">OUT1_M4</text>
<text x="124" y="171.4">OUT2_M4</text>
<text x="56.6" y="176.1">L293D</text>
<text x="110.2" y="176.1">L293D</text>
<text x="155.7" y="175">OUT1_M3</text>
<text x="186.8" y="175">OUT2_M3 OUT1_M4</text>
<text x="225.7" y="175">OUT2_M4</text>
<text x="79.1" y="182.7" transform="rotate(-90 79.1 182.7)">IN1_M4</text>
<text x="81" y="184.5" transform="rotate(-90 81 184.5)">IN2_M4</text>
<text x="214.4" y="185.5">DESIGN TITLE:</text>
<text x="214.6" y="181.5">FILE NAME:</text>
<text x="261.4" y="183">DATE:</text>
<text x="214.5" y="189.4">PATH:</text>
<text x="261.6" y="189.8">PAGE:</text>
<text x="214.6" y="193">BY:</text>
<text x="214.6" y="195.5">BOARD: @BOARD</text>
<text x="218.7" y="193">@AUTHOR</text>
<text x="248.8" y="193.1">REV:</text>
<text x="261.5" y="194.9">TIME: 10:03:42 AM</text>
</g>
<g font-size="1.4">
<text x="25.2" y="53.9" transform="rotate(-90 25.2 53.9)">Test</text>
<text x="64.1" y="53.9" transform="rotate(-90 64.1 53.9)">Test</text>
<text x="108.5" y="53.9" transform="rotate(-90 108.5 53.9)">Test</text>
<text x="18.5" y="65.7">A0D0 G V</text>
<text x="57.4" y="65.7">A0D0 G V</text>
<text x="101.8" y="65.7">A0D0 G V</text>
</g>
<g font-size="1.2">
<text x="18.9" y="62.8" transform="rotate(-90 18.9 62.8)">www.TheEngineeringProjects.com</text>
<text x="57.7" y="62.8" transform="rotate(-90 57.7 62.8)">www.TheEngineeringProjects.com</text>
<text x="102.1" y="62.8" transform="rotate(-90 102.1 62.8)">www.TheEngineeringProjects.com</text>
</g>
<g font-size="1.1">
<text x="39.4" y="51.3" transform="rotate(90 39.4 51.3)">25%</text>
<text x="83.8" y="51.3" transform="rotate(90 83.8 51.3)">62%</text>
<text x="126.4" y="51.3" transform="rotate(90 126.4 51.3)">40%</text>
<text x="204.8" y="106.8" transform="rotate(-90 204.8 106.8)">8%</text>
</g>
</svg>
